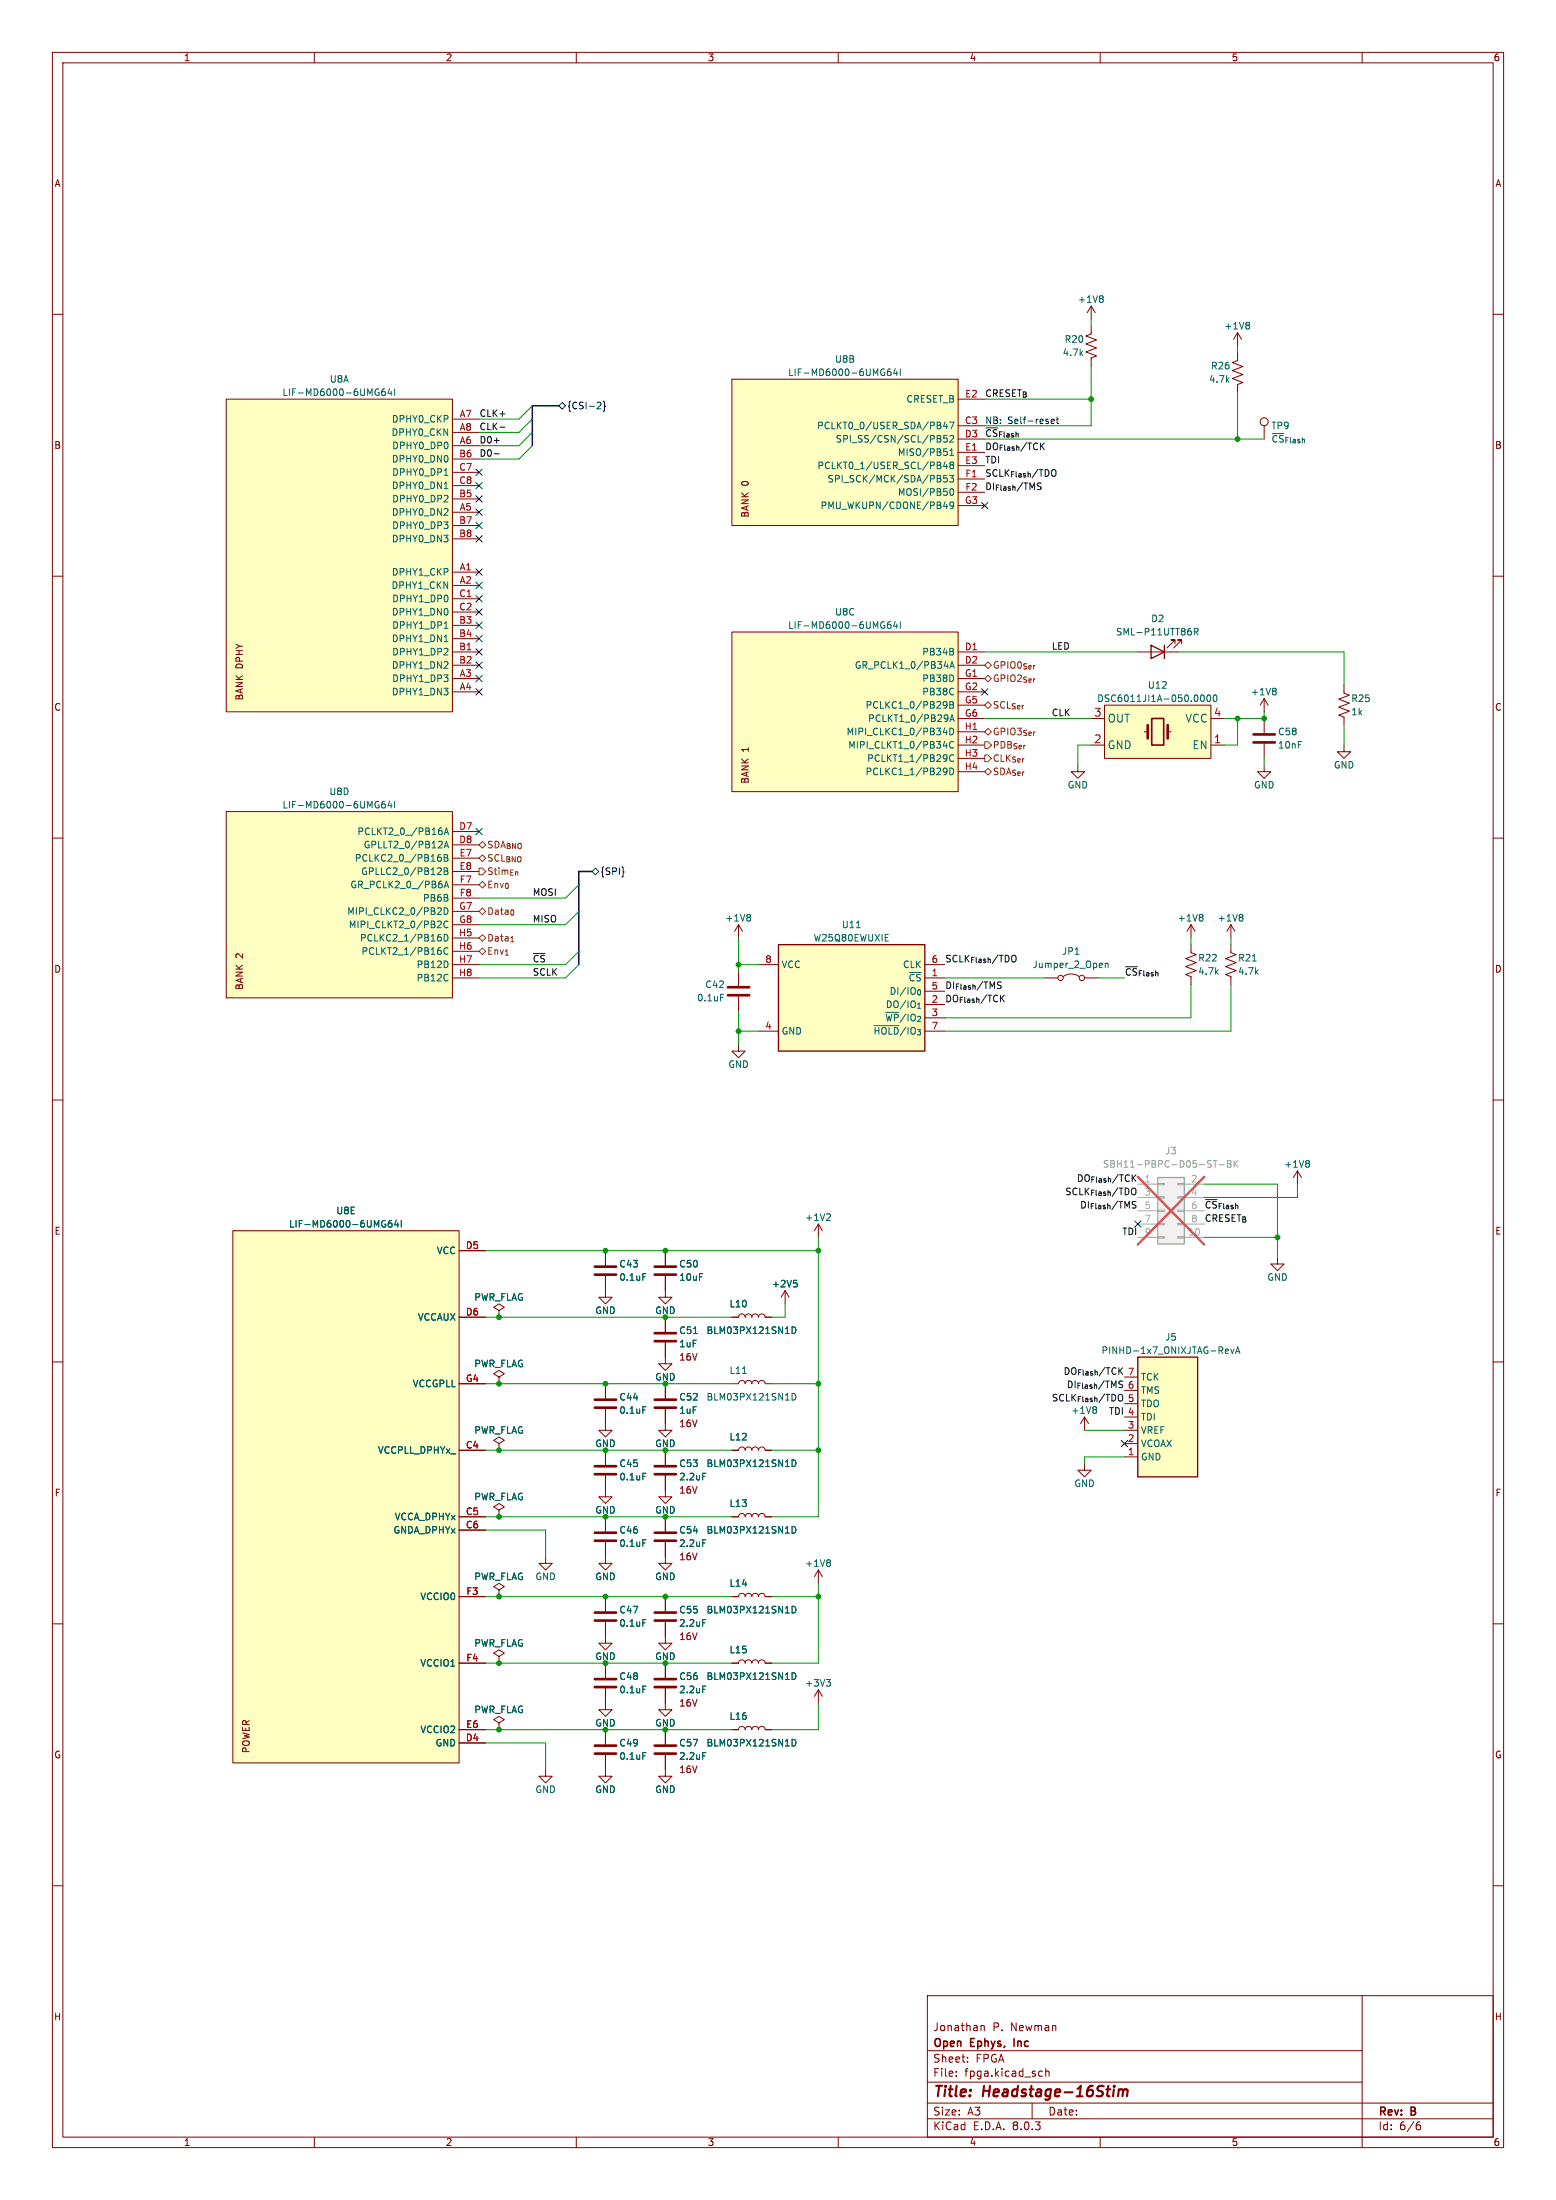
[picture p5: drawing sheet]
<svg xmlns="http://www.w3.org/2000/svg" width="297mm" height="420mm" viewBox="0 0 297 420" stroke-linecap="round" stroke-linejoin="round" font-family="sans-serif">
<g fill="none" stroke="#840000" stroke-width=".19">
<path d="M10 10h277v400h-277zM12 12h273v396h-273zM60 10v2M110 10v2M160 10v2M210 10v2M260 10v2M10 60h2M285 60h2M10 110h2M285 110h2M217.2 124.5h7.6"/>
<path d="M224.3 122.9v-.7h-.8h.8l-1.5 1.5M225.6 122.9v-.7h-.8h.8l-1.6 1.5M10 160h2M285 160h2M141 176.5l.7 1.3M141 176.5v2.6M141 176.5l-.8 1.3M141 199.4v1.3h1.2l-1.2 1.2-1.3-1.2h1.3M141 185.4v2.8M141 190.2v2.8M199.4 186.7h2.5M202.9 186.4a2.54 2.54 0 0 1 3.1 0"/>
<path d="M207 186.7h2.5M10 210h2M285 210h2M10 260h2M243.8 240v1.3h1.3l-1.3 1.3-1.2-1.3h1.2M285 260h2M115.6 269v4.1h-1.3l1.3 1.2 1.2-1.2h-1.2M115.6 264.2v2.8M115.6 276.9v2.8M127 271.8v1.3h-1.3l1.3 1.2 1.3-1.2h-1.3M115.6 281.7v2.8M127 294.4v4.1h-1.3l1.3 1.2 1.3-1.2h-1.3"/>
<path d="M127 289.6v2.8M139.7 289.6h1.3a.64 .64 0 0 1 .6-.7 .64 .64 0 0 1 .6 .7 .64 .64 0 0 1 .7-.7 .64 .64 0 0 1 .6 .7 .64 .64 0 0 1 .6-.7 .64 .64 0 0 1 .7 .7 .64 .64 0 0 1 .6-.7 .64 .64 0 0 1 .6 .7h1.3M156.2 299.7l-.8 1.3M156.2 299.7v2.6M156.2 299.7l.8 1.3M10 310h2M115.6 309.6v4.1h-1.3l1.3 1.3 1.2-1.3h-1.2M115.6 304.8v2.8M115.6 317.5v2.8M127 309.6v4.1h-1.3l1.3 1.3 1.3-1.3h-1.3M127 304.8v2.8M139.7 304.8h1.3a.64 .64 0 0 1 .6-.6 .64 .64 0 0 1 .6 .6 .64 .64 0 0 1 .7-.6 .64 .64 0 0 1 .6 .6 .64 .64 0 0 1 .6-.6 .64 .64 0 0 1 .7 .6 .64 .64 0 0 1 .6-.6 .64 .64 0 0 1 .6 .6h1.3"/>
<path d="M139.7 317.5h1.3a.64 .64 0 0 1 .6-.6 .64 .64 0 0 1 .6 .6 .64 .64 0 0 1 .7-.6 .64 .64 0 0 1 .6 .6 .64 .64 0 0 1 .6-.6 .64 .64 0 0 1 .7 .6 .64 .64 0 0 1 .6-.6 .64 .64 0 0 1 .6 .6h1.3M285 310h2M95.2 328.9l1.1-.6-1.1-.6-1 .6 1 .6v1.3M95.2 330.2h.1M104.1 337.8v1.3h-1.2l1.2 1.3 1.3-1.3h-1.3M115.6 322.3v4.1h-1.3l1.3 1.3 1.2-1.3h-1.2M115.6 335v4.1h-1.3l1.3 1.3 1.2-1.3h-1.2M115.6 330.2v2.8M127 337.8v1.3h-1.3l1.3 1.3 1.3-1.3h-1.3M139.7 330.2h1.3a.64 .64 0 0 1 .6-.6 .64 .64 0 0 1 .6 .6 .64 .64 0 0 1 .7-.6 .64 .64 0 0 1 .6 .6 .64 .64 0 0 1 .6-.6 .64 .64 0 0 1 .7 .6 .64 .64 0 0 1 .6-.6 .64 .64 0 0 1 .6 .6h1.3M156.2 322.6v2.5M156.2 322.6l-.8 1.3"/>
<path d="M156.2 322.6l.8 1.3M10 360h2M285 360h2M177 397.5h83M177 391.5h83M177 381h108v27h-108zM182.5 396.2v.2M182.5 395.4v.2M184.7 393.5v.2M184.7 392.7v.2M187.2 386.7v1M187.2 386.8l.3-.1h.3l.1 1"/>
<path d="M198.5 395.4h.5M199 396.3l-.5 .1M199.6 395.5l.2-.1h.4v1M199.6 394.9v1.5M260 381v29M60 408v2M110 408v2M160 408v2M177 404.5h108M177 401.5h108M197 401.5v3M210 408v2"/>
<path d="M270.6 405.6h.3l.3 .3-.1 .5-.5 .2M271 405.1h-.4"/>
<circle cx="202.4" cy="186.7" r=".51"/>
<circle cx="206.5" cy="186.7" r=".51"/>
</g>
<path d="M213.5 399.1a.49 .49 0 0 1 .9 0M213.6 398.9l-.2 1.3M214.4 399.1a.5 .5 0 0 1 .8-.1l-.1 1.2M214.4 399.1l-.1 1.1" fill="none" stroke="#840000" stroke-width=".4"/>
<path d="M193.6 389.2v1.5" fill="none" stroke="#840000" stroke-width=".3"/>
<g fill="none" stroke="#006464" stroke-width=".19">
<path d="M228 120.6h.6l.1-.2-.1-.3-.6-.1v1.2M228.3 120.6l.4 .6M143 174.6l.3 .2-.3 .3 .3 .3v.2l-.3 .2M137.5 189.8h.6M211 183.9v.8M211 184l.2-.1h.3v.8M122.7 268.5h.6M122.7 281.2h.6M134.1 293.9h.6M151.2 291.4a.64 .64 0 0 1 .7 .6 .64 .64 0 0 1-.7 .7zM158.3 297.8l.2 .2-.2 .3 .2 .2v.3l-.2 .2M122.7 309.2h.6"/>
<path d="M134.1 309.2h.6M151.2 306.6a.64 .64 0 0 1 .7 .7 .64 .64 0 0 1-.7 .6zM151.2 319.3a.64 .64 0 0 1 .7 .7 .64 .64 0 0 1-.7 .6zM122.7 321.9h.6M122.7 334.6h.6M151.2 332a.64 .64 0 0 1 .7 .7 .64 .64 0 0 1-.7 .6zM157.7 320.6h.8l-.4 .5M158.3 321.1l.2 .2v.3l-.2 .3"/>
</g>
<g fill="none" stroke="#840000" stroke-width=".51">
<path d="M138.9 190h4.1M138.9 188.5h4.1M113.5 268.7h4.1M113.5 267.2h4.1M113.5 279.9h4.1M113.5 281.4h4.1M125 294.1h4M125 292.6h4M113.5 309.4h4.1M113.5 307.8h4.1M125 309.4h4M125 307.8h4"/>
<path d="M113.5 322.1h4.1M113.5 320.5h4.1M113.5 334.8h4.1M113.5 333.2h4.1"/>
</g>
<path d="M219.7 123.2l2.5 1.3-2.5 1.2zM222.2 123.2v2.5" fill="none" stroke="#840000" stroke-width=".25"/>
<path d="M148.6 180.3h27.9v20.4h-27.9z" fill="#ffffc2"/>
<path d="M148.6 180.3h27.9v20.4h-27.9z" fill="none" stroke="#840000" stroke-width=".25"/>
<g fill="none" stroke="#840000" stroke-width=".19">
<path d="M144.8 196.9h3.8M144.8 184.2h3.8M176.5 186.7h3.8M176.5 191.8h3.8M176.5 194.3h3.8M176.5 196.9h3.8M176.5 189.2h3.8M176.5 184.2h3.8M127 276.9v2.8M115.6 297.2v1.3h-1.3l1.3 1.2 1.2-1.2h-1.2M127 281.7v2.8M127 317.5v2.8"/>
<path d="M127 322.3v4.1h-1.3l1.3 1.3 1.3-1.3h-1.3M127 330.2v2.8M127 335v2.8"/>
</g>
<path d="M163.5 177.1h.7M166.9 195.8h4.7M134.1 281.2h.6M134.1 321.9h.6M134.1 334.6h.6" fill="none" stroke="#006464" stroke-width=".19"/>
<path d="M125 279.9h4M125 281.4h4M125 322.1h4M125 320.5h4M125 334.8h4M125 333.2h4" fill="none" stroke="#840000" stroke-width=".51"/>
<path d="M139.7 120.7h43.2v30.4h-43.2z" fill="#ffffc2"/>
<g fill="none" stroke="#840000" stroke-width=".19">
<path d="M139.7 120.7h43.2v30.4h-43.2zM182.9 124.5h5.1M182.9 127h5.1M182.9 129.5h5.1M182.9 132.1h5.1M182.9 134.6h5.1M182.9 137.2h5.1M182.9 139.7h5.1M182.9 142.2h5.1M182.9 144.8h5.1M182.9 147.3h5.1M247.6 223.5l.8 1.3"/>
<path d="M247.6 223.5v2.6M247.6 223.5l-.7 1.3M104.1 297.2v1.3h-1.2l1.2 1.2 1.3-1.2h-1.3"/>
</g>
<g fill="none" stroke="#006464" stroke-width=".19">
<path d="M168.6 119.4h.3v.4l-.3 .2M168.7 118.7l.1 .1M170 118.7l-.4 .1a.85 .85 0 0 0 0 1.2l.4-.2 .1-.4-.3-.2h-.3l-.1 .2M170.9 118.6l-.3 .9h.8M171.2 119.1v.9M171.8 118.7v1.3M180 139.9h.8M180.2 127.2h.8M180.3 133.9h.2l.3 .3a.84 .84 0 0 1-.4 1M180.6 139.4v.9M180.8 134.5l-.3 .2h-.2M180.8 136.5l.1 .7-.1 .4"/>
<path d="M180.9 137l-.1 .2M181.3 133.9h.4l.3 .3-.3 .3 .3 .2v.3l-.2 .2h-.5zM181.3 139a.64 .64 0 0 1 .7 .6 .64 .64 0 0 1-.7 .7zM181.3 127.6l.4-1.3 .5 1.3M181.3 134.5h.4M181.3 137.7l.4-1.2 .5 1.2M181.4 127.2h.6M181.4 137.4h.6M182 124.5v.4M180 142.4h.8M180.5 146.6l.3 .3-.2 .9M180.6 142v.8"/>
<path d="M180.7 144.2v.9M180.8 144.6l-.1 .2M180.8 147.2l-.3 .2M181.3 146.6a.64 .64 0 0 1 .7 .7 .64 .64 0 0 1-.7 .6zM182 141.7a.6 .6 0 0 0-.8 .4 .6 .6 0 0 0 .6 .7l.2-.1M182 144.2a.6 .6 0 0 0-.8 .4 .6 .6 0 0 0 .6 .8l.2-.2M249.7 221.6l.2 .2-.2 .3 .2 .2v.3l-.2 .2"/>
</g>
<path d="M43.2 76.2h43.2v59.7h-43.2z" fill="#ffffc2"/>
<g fill="none" stroke="#840000" stroke-width=".19">
<path d="M43.2 76.2h43.2v59.7h-43.2zM86.4 97.8h5M86.4 85.1h5M86.4 80h5M86.4 82.6h5M86.4 95.3h5M86.4 87.6h5M86.4 90.2h5M86.4 92.7h5M86.4 109.2h5M86.4 111.8h5M86.4 119.4h5"/>
<path d="M86.4 100.3h5M86.4 102.9h5M86.4 114.3h5M86.4 116.8h5M86.4 129.5h5M86.4 132.1h5M86.4 124.5h5M86.4 127h5M86.4 121.9h5M241.3 133.4l-.8 1.2M241.3 133.4v2.5M241.3 137.2v2.8"/>
<path d="M241.3 133.4l.8 1.2M256.5 130.8v1.5l1.1 .4-2.1 .8 2.1 .7-2.1 .8 2.1 .8-2.1 .7 1 .4v1.5M241.3 142v2.8M256.5 142.2v1.3h1.3l-1.3 1.3-1.2-1.3h1.2M127 256.3v4.1h-1.3l1.3 1.2 1.3-1.2h-1.3M127 251.5v2.8"/>
</g>
<path d="M72.1 75h.3v.4l-.3 .1M72.2 74.2l.1 .1M73.4 74.2l-.3 .1a.85 .85 0 0 0 0 1.2l.4-.1 .1-.4-.3-.3-.3 .1-.2 .2M74.4 74.2l-.3 .9h.7M74.7 74.7v.8M75.3 74.2v1.3M84.8 90.7h.7M84.8 93.3h.7M84.8 120h.7M84.8 122.5h.7M243.4 131.4l.2 .2-.2 .3 .1 .2 .1 .3-.2 .3M132.4 254.6h.7" fill="none" stroke="#006464" stroke-width=".19"/>
<path d="M239.3 141.7h4M239.3 140.2h4M125 256h4M125 254.5h4" fill="none" stroke="#840000" stroke-width=".51"/>
<path d="M221 224.8h5.1v12.7h-5.1z" fill="#f0f0f0"/>
<g fill="none" stroke="#a1a1a1" stroke-width=".19">
<path d="M217.2 226.1h3.8M217.2 236.2h3.8M217.2 228.6h3.8M217.2 231.1h3.8M217.2 233.7h3.8M221 236.1h1.2v.2h-1.2zM221 233.6h1.2v.2h-1.2zM221 231h1.2v.3h-1.2zM221 228.5h1.2v.2h-1.2zM221 225.9h1.2v.3h-1.2zM224.8 236.1h1.3v.2h-1.3zM224.8 233.6h1.3v.2h-1.3z"/>
<path d="M224.8 231h1.3v.3h-1.3zM224.8 228.5h1.3v.2h-1.3zM224.8 225.9h1.3v.3h-1.3zM226.1 226.1h3.8M226.1 236.2h3.8M226.1 228.6h3.8M226.1 231.1h3.8M226.1 233.7h3.8"/>
</g>
<path d="M221 224.8h5.1v12.7h-5.1z" fill="none" stroke="#a1a1a1" stroke-width=".25"/>
<path d="M231.6 221.6h.7M231.9 221.6v1.2M232.7 222.3h1M234.3 221.6h.4l.2 .2-.2 .4 .2 .1 .1 .3-.2 .2h-.5zM234.3 222.2h.4M235.6 221.6v1.2M235.7 222.1l.6 .7M236.3 221.6l-.7 .7" fill="none" stroke="#989898" stroke-width=".19"/>
<path d="M217.2 224.7l12.7 12.9M229.9 224.7l-12.7 12.9" fill="none" stroke="#e65255" stroke-width=".46"/>
<path d="M205.7 146.1v1.2h-1.2l1.2 1.3 1.3-1.3h-1.3" fill="none" stroke="#840000" stroke-width=".19"/>
<path d="M210.8 134.6h20.3v10.2h-20.3z" fill="#ffffc2"/>
<path d="M208.3 137.2h2.5M210.8 134.6h20.3v10.2h-20.3zM218.4 139.7h.7M222.9 139.7h.6M231.1 137.2h2.6M208.3 142.2h2.5M231.1 142.2h2.6" fill="none" stroke="#840000" stroke-width=".19"/>
<path d="M219.8 137.2h2.3v5h-2.3z" fill="none" stroke="#840000" stroke-width=".3"/>
<path d="M219.1 138.4v2.6M222.9 138.4v2.6" fill="none" stroke="#840000" stroke-width=".51"/>
<path d="M229.3 132.7h.1a.68 .68 0 0 1 .5 .6 .68 .68 0 0 1-.5 .6 .84 .84 0 0 1-.1-1.2zM230.5 132.7h.2a.68 .68 0 0 1 .4 .6 .68 .68 0 0 1-.4 .6 .84 .84 0 0 1-.2-1.2zM231.7 132.7h.2a.68 .68 0 0 1 .4 .6 .68 .68 0 0 1-.4 .6 .84 .84 0 0 1-.2-1.2z" fill="none" stroke="#006464" stroke-width=".19"/>
<path d="M43.2 154.9h43.2v35.6h-43.2z" fill="#ffffc2"/>
<g fill="none" stroke="#840000" stroke-width=".19">
<path d="M43.2 154.9h43.2v35.6h-43.2zM86.4 158.8h5M86.4 161.3h5M86.4 163.8h5M86.4 166.4h5M86.4 168.9h5M86.4 171.5h5M86.4 174h5M86.4 176.5h5M86.4 179.1h5M86.4 181.6h5M86.4 184.2h5"/>
<path d="M86.4 186.7h5M156.2 233.7l-.8 1.3M156.2 233.7v2.5M156.2 233.7l.8 1.3M207 279.4v1.3h1.3l-1.3 1.2-1.3-1.2h1.3M207 270.5l.8 1.3M207 270.5v2.6M207 270.5l-.8 1.3"/>
</g>
<g fill="none" stroke="#006464" stroke-width=".19">
<path d="M72.1 153.7h.3v.4l-.3 .1M72.2 153h.1M73.4 153h-.3a.85 .85 0 0 0 0 1.2l.4-.1 .1-.4-.3-.2h-.3l-.2 .2M74.4 152.9l-.3 .9h.7M74.7 153.4v.8M75.3 153v1.2M84.3 158.6l.1 .2-.1 .5M84.8 159.3l.4-1.2 .4 1.2M84.9 159h.6M83.5 177.1h.7M83.9 163.1h.2M83.9 178.4h.2"/>
<path d="M84 163.6l.2 .3v.3l-.2 .2M84 173.3l.2 .2v.3l-.7 .8h.7M84 178.9l.2 .2v.3l-.2 .2M84.1 165.7l.1 .2v.3l-.7 .7h.7M84.2 176v.4M84.8 161.9l.4-1.3 .4 1.3M84.8 163.1h.4l.2 .3-.2 .3 .2 .2 .1 .3-.2 .2h-.5zM84.8 165.7h.4l.2 .2-.2 .4 .2 .1 .1 .3-.2 .2h-.5zM84.8 173.3a.64 .64 0 0 1 .7 .6 .64 .64 0 0 1-.7 .7zM84.8 178.4a.64 .64 0 0 1 .7 .6 .64 .64 0 0 1-.7 .6zM84.8 163.7h.4M84.8 166.3h.4"/>
<path d="M84.8 169.5l.4-1.3 .4 1.3M84.9 161.5h.6M84.9 169.1h.6M85.5 176a.6 .6 0 0 0-.8 .4 .6 .6 0 0 0 .6 .7l.2-.1M84.2 181.5v.6M85.5 181a.6 .6 0 0 0-.8 .5 .6 .6 0 0 0 .6 .7l.2-.1M158.3 231.7l.2 .3-.1 .3-.7 .7h.8M209.1 268.5l.2 .3-.2 .3 .2 .2v.3l-.2 .2"/>
</g>
<path d="M217.2 259.1h11.4v22.8h-11.4z" fill="#ffffc2"/>
<path d="M217.2 259.1h11.4v22.8h-11.4z" fill="none" stroke="#840000" stroke-width=".25"/>
<g fill="none" stroke="#840000" stroke-width=".19">
<path d="M208.3 58.4v2.6M208.3 58.4l-.8 1.3M208.3 58.4l.7 1.3M208.3 62.2v1.6l-1 .3 2 .8-2 .8 2 .7-2 .8 2 .7-1 .4v1.6M236.2 67.3v1.5l-1 .4 2 .8-2 .7 2 .8-2 .8 2 .7-1 .4v1.5M236.2 63.5l-.7 1.3M236.2 63.5v2.5M236.2 63.5l.8 1.3M241.3 81.3v2.5M241.3 146.1v1.2h-1.3l1.3 1.3 1.3-1.3h-1.3M127 238.8v2.8M127 243.6v4.1h-1.3l1.3 1.2 1.3-1.2h-1.3"/>
<path d="M139.7 251.5h1.3a.64 .64 0 0 1 .6-.7 .64 .64 0 0 1 .6 .7 .64 .64 0 0 1 .7-.7 .64 .64 0 0 1 .6 .7 .64 .64 0 0 1 .6-.7 .64 .64 0 0 1 .7 .7 .64 .64 0 0 1 .6-.7 .64 .64 0 0 1 .6 .7h1.3M149.9 246.4l-.8 1.3M149.9 246.4v2.5M149.9 246.4l.7 1.3M139.7 264.2h1.3a.64 .64 0 0 1 .6-.7 .64 .64 0 0 1 .6 .7 .64 .64 0 0 1 .7-.7 .64 .64 0 0 1 .6 .7 .64 .64 0 0 1 .6-.7 .64 .64 0 0 1 .7 .7 .64 .64 0 0 1 .6-.7 .64 .64 0 0 1 .6 .7h1.3M139.7 276.9h1.3a.64 .64 0 0 1 .6-.7 .64 .64 0 0 1 .6 .7 .64 .64 0 0 1 .7-.7 .64 .64 0 0 1 .6 .7 .64 .64 0 0 1 .6-.7 .64 .64 0 0 1 .7 .7 .64 .64 0 0 1 .6-.7 .64 .64 0 0 1 .6 .7h1.3M214.6 278.1h2.6M214.6 275.6h2.6M214.6 273.1h2.6M214.6 270.5h2.6M214.6 268h2.6M214.6 265.4h2.6"/>
<path d="M214.6 262.9h2.6"/>
<circle cx="241.3" cy="80.5" r=".76"/>
</g>
<g fill="none" stroke="#006464" stroke-width=".19">
<path d="M210.3 56.5l.3 .2-.3 .3 .2 .1 .1 .4-.3 .2M238.3 61.5l.2 .3-.2 .3 .2 .1v.4l-.2 .2M151.2 253.3a.64 .64 0 0 1 .7 .6 .64 .64 0 0 1-.7 .7zM151.5 244.4h.6M151.9 244.9l.3 .2v.3l-.3 .3M234.3 257.5l.2 .3-.6 .2M234.4 258.3l-.1 .1M234.9 257.5l.3 .9 .3-.9M235.8 258.4l.5-1.3 .4 1.3M235.9 258h.7M141.7 262.2h.8M151.2 266a.64 .64 0 0 1 .7 .6 .64 .64 0 0 1-.7 .7z"/>
<path d="M151.2 278.7a.64 .64 0 0 1 .7 .6 .64 .64 0 0 1-.7 .7z"/>
</g>
<path d="M125 243.3h4M125 241.8h4" fill="none" stroke="#840000" stroke-width=".51"/>
<path d="M139.7 72.4h43.2v27.9h-43.2z" fill="#ffffc2"/>
<g fill="none" stroke="#840000" stroke-width=".19">
<path d="M139.7 72.4h43.2v27.9h-43.2zM182.9 76.2h5.1M182.9 81.3h5.1M182.9 83.8h5.1M182.9 86.4h5.1M182.9 88.9h5.1M182.9 91.4h5.1M182.9 94h5.1M182.9 96.5h5.1M227.3 176.5v2.6M227.3 176.5l.8 1.3M227.3 176.5l-.7 1.3"/>
<path d="M234.9 176.5l.8 1.3M234.9 176.5v2.6M234.9 176.5l-.7 1.3M227.3 180.3v1.6l1 .3-2 .8 2 .8-2 .7 2 .8-2 .8 1 .3v1.6M234.9 180.3v1.6l1.1 .3-2.1 .8 2.1 .8-2.1 .7 2.1 .8-2.1 .8 1 .3v1.6M115.6 238.8v2.8M95.2 250.2l1.1-.6-1.1-.7-1 .7 1 .6v1.3M95.2 251.5h.1M115.6 243.6v4.1h-1.3l1.3 1.2 1.2-1.2h-1.2M95.2 262.9l1.1-.6-1.1-.7-1 .7 1 .6v1.3M95.2 264.2h.1M95.2 275.6l1.1-.6-1.1-.7-1 .7 1 .6v1.3"/>
<path d="M95.2 276.9h.1M127 264.2v2.8M127 269v2.8M95.2 288.3l1.1-.6-1.1-.7-1 .7 1 .6v1.3M95.2 289.6h.1M115.6 284.5v1.3h-1.3l1.3 1.2 1.2-1.2h-1.2M115.6 289.6v2.8M115.6 294.4v2.8M95.2 316.2l1.1-.6-1.1-.6-1 .6 1 .6v1.3M95.2 317.5h.1"/>
</g>
<g fill="none" stroke="#006464" stroke-width=".19">
<path d="M168.6 71.2h.3v.4l-.3 .1M168.7 70.4l.1 .1M170 70.4l-.4 .1a.85 .85 0 0 0 0 1.2l.4-.1 .1-.4-.3-.3-.3 .1-.1 .2M170.9 70.4l-.3 .9h.8M171.2 70.9v.8M171.8 70.4v1.3M178.9 83.1l.6 .2 .1 .2-.3 .2M178.9 90.7l.6 .2 .1 .2-.3 .3M178.9 83.7h.4M178.9 91.4h.4M179.3 83.7l.3 .3v.3l-.7 .1M179.3 91.4l.3 .2v.3l-.7 .1"/>
<path d="M180.4 80.5l-.3 .9h.8M180.4 88.1l-.3 1h.8M180.4 95.8l-.3 .9h.8M180.7 81v.9M180.7 88.6v.9M180.7 96.3v.8M180.8 83.1h-.6l-.1 .6 .2-.1 .4 .1 .1 .2v.4l-.2 .1-.5-.1M180.8 90.7h-.6l-.1 .7 .2-.2 .4 .1 .1 .2v.4l-.2 .1-.5-.1M181.2 80.6h.9l-.6 1.3M181.2 90.7h.8l-.4 .5 .4 .2v.5l-.2 .1-.6-.1M181.3 83.3l.5-.2 .2 .4-.8 .9h.8M181.3 86.9h.7"/>
<path d="M181.3 86l.4-.3v1.2M181.5 93.4l.1-.1a.68 .68 0 0 1 .4 .6 .68 .68 0 0 1-.4 .7 .84 .84 0 0 1-.1-1.2zM181.5 88.8l-.2-.3 .2-.3h.3l.2 .3-.2 .3M181.5 88.8l-.2 .2 .1 .4 .1 .1h.3l.2-.3v-.3l-.2-.1M181.5 88.8h.3M182 96.4l-.2 .2h-.3l-.2-.2v-.3l.2-.3h.3l.2 .3a.84 .84 0 0 1-.3 1h-.3M229.4 174.6l.2 .2-.2 .3 .2 .3v.2l-.2 .2M237 174.6l.2 .2-.2 .3 .2 .3v.2l-.2 .2M239.1 183.5h.7M122.7 243.1h.6M122.7 293.9h.6"/>
</g>
<path d="M113.5 243.3h4.1M113.5 241.8h4.1M125 268.7h4M125 267.2h4M113.5 294.1h4.1M113.5 292.6h4.1" fill="none" stroke="#840000" stroke-width=".51"/>
<path d="M44.4 235h43.2v101.6h-43.2z" fill="#ffffc2"/>
<g fill="none" stroke="#840000" stroke-width=".19">
<path d="M44.4 235h43.2v101.6h-43.2zM87.6 238.8h5.1M115.6 238.8v2.8M127 238.8v2.8M87.6 251.5h5.1M95.2 251.5h.1M115.6 243.6v2.8M127 243.6v2.8M127 251.5v2.8M127 256.3v2.8M139.7 251.5h1.3M146 251.5h1.3"/>
<path d="M87.6 276.9h5.1M87.6 264.2h5.1M95.2 276.9h.1M95.2 264.2h.1M115.6 264.2v2.8M115.6 269v2.8M115.6 276.9v2.8M127 264.2v2.8M127 269v2.8M127 276.9v2.8M139.7 276.9h1.3M146 276.9h1.3"/>
<path d="M87.6 289.6h5.1M87.6 292.1h5.1M95.2 289.6h.1M115.6 281.7v2.8M115.6 289.6v2.8M115.6 294.4v2.8M127 281.7v4.1h-1.3l1.3 1.2 1.3-1.2h-1.3M127 289.6v2.8M127 294.4v2.8M139.7 289.6h1.3M146 289.6h1.3M87.6 304.8h5.1"/>
<path d="M87.6 317.5h5.1M95.2 303.5l1.1-.6-1.1-.6-1 .6 1 .6v1.3M95.2 304.8h.1M95.2 317.5h.1M115.6 304.8v2.8M115.6 309.6v2.8M115.6 317.5v2.8M127 304.8v2.8M127 309.6v2.8M127 317.5v2.8M139.7 304.8h1.3M139.7 317.5h1.3"/>
<path d="M146 304.8h1.3M146 317.5h1.3M87.6 332.7h5.1M87.6 330.2h5.1M95.2 330.2h.1M115.6 322.3v2.8M115.6 330.2v2.8M115.6 335v2.8M127 322.3v2.8M127 330.2v2.8M127 335v2.8M139.7 330.2h1.3"/>
<path d="M146 330.2h1.3"/>
</g>
<g fill="none" stroke="#006464" stroke-width=".19">
<path d="M73.4 233.7h.2v.4l-.2 .2M73.4 233l.2 .1M74.7 233l-.3 .1a.86 .86 0 0 0 0 1.2l.4-.2v-.4l-.2-.2h-.4l-.1 .2M75.6 232.9l-.3 .9h.8M75.9 233.4v.9M76.6 233v1.3M122.7 243.1h.6M132.4 254.6h.7M151.2 253.3a.64 .64 0 0 1 .7 .6 .64 .64 0 0 1-.7 .7zM151.5 244.4h.6M151.9 244.9l.3 .2v.3l-.3 .3M122.7 268.5h.6"/>
<path d="M151.2 278.7a.64 .64 0 0 1 .7 .6 .64 .64 0 0 1-.7 .7zM122.7 293.9h.6M122.7 281.2h.6M134.1 293.9h.6M134.1 281.2h.6M151.2 291.4a.64 .64 0 0 1 .7 .6 .64 .64 0 0 1-.7 .7zM122.7 309.2h.6M134.1 309.2h.6M151.2 306.6a.64 .64 0 0 1 .7 .7 .64 .64 0 0 1-.7 .6zM151.2 319.3a.64 .64 0 0 1 .7 .7 .64 .64 0 0 1-.7 .6zM122.7 321.9h.6M122.7 334.6h.6"/>
<path d="M134.1 321.9h.6M134.1 334.6h.6M151.2 332a.64 .64 0 0 1 .7 .7 .64 .64 0 0 1-.7 .6z"/>
</g>
<g fill="none" stroke="#725600" stroke-width=".19">
<path d="M188 129.5l.6-.6 .6 .6-.6 .7zM188 139.7l.6-.6 .6 .6-.6 .6zM188 127l.6-.6 .6 .6-.6 .6zM188 134.6l.6-.6 .6 .6-.6 .7zM188 141.6h.6l.6 .6-.6 .7h-.6zM188 144.1h.6l.6 .7-.6 .6h-.6zM188 147.3l.6-.6 .6 .6-.6 .7zM91.4 179.1l.7-.7 .6 .7-.6 .6zM91.4 161.3l.7-.6 .6 .6-.6 .6zM91.4 163.8l.7-.6 .6 .6-.6 .7zM91.4 168.9l.7-.6 .6 .6-.6 .6zM91.4 165.7h.7l.6 .7-.6 .6h-.7z"/>
<path d="M91.4 174l.7-.6 .6 .6-.6 .6zM91.4 181.6l.7-.6 .6 .6-.6 .6z"/>
</g>
<g fill="none" stroke="#000084" stroke-width=".19">
<path d="M107.3 76.8l.6 .7-.6 .6-.6-.6zM114.2 76.8h.4l.1 .3-.8 .9h.8M115.1 76.6l.3 .2v.6l.2 .2-.2 .1v.7l-.3 .1M90.8 97.2l1.2 1.2M90.8 89.6l1.2 1.2M90.8 99.7l1.2 1.2M90.8 92.1l1.2 1.2M90.8 94.6l1.2 1.3M92 97.2l-1.2 1.2M92 89.6l-1.2 1.2M92 99.7l-1.2 1.2M92 92.1l-1.2 1.2"/>
<path d="M92 94.6l-1.2 1.3M187.4 95.9l1.2 1.2M188.6 95.9l-1.2 1.2M90.8 118.8l1.2 1.2M90.8 113.7l1.2 1.2M90.8 102.3l1.2 1.2M90.8 116.2l1.2 1.2M90.8 108.6l1.2 1.2M90.8 111.2l1.2 1.2M92 118.8l-1.2 1.2M92 113.7l-1.2 1.2M92 102.3l-1.2 1.2"/>
<path d="M92 116.2l-1.2 1.2M92 108.6l-1.2 1.2M92 111.2l-1.2 1.2M90.8 128.9l1.2 1.2M90.8 126.4l1.2 1.2M90.8 123.9l1.2 1.2M90.8 121.3l1.2 1.2M90.8 131.5l1.2 1.2M92 128.9l-1.2 1.2M92 126.4l-1.2 1.2M92 123.9l-1.2 1.2M92 121.3l-1.2 1.2"/>
<path d="M92 131.5l-1.2 1.2M187.4 131.5l1.2 1.2M188.6 131.5l-1.2 1.2M90.8 158.1l1.2 1.3M92 158.1l-1.2 1.3M113 166.4l.7-.7 .6 .7-.6 .6zM119 166.4l.1 .1h-.1M216.6 233.1l1.2 1.2M217.8 233.1l-1.2 1.2M214 275l1.2 1.2M215.2 275l-1.2 1.2"/>
</g>
<path d="M94.3 86.6h1M94.3 84.1h1M95.4 81.6h1" fill="none" stroke="#0f0f0f" stroke-width=".19"/>
<path d="M201.8 79.6v1.1l.3 .2M200.6 80.4l.6-.1v-.2l-.4-.1-.2 .2 .1 .6h.5M201.6 80h.5" fill="none" stroke="#0000c2" stroke-width=".19"/>
<path d="M106.7 77.5h-5.1v7.6M113 166.4h-2.5v17.8" fill="none" stroke="#000084" stroke-width=".3"/>
<g fill="none" stroke="#009600" stroke-width=".19">
<path d="M101.6 77.5l-2.5 2.5h-7.7M188 76.2h20.3M208.3 61v1.2M208.3 69.9v11.4h-20.3M236.2 66v1.3M236.2 74.9v8.9M101.6 82.6l-2.5 2.5h-7.7M101.6 85.1l-2.5 2.5h-7.7M101.6 80l-2.5 2.6h-7.7M188 83.8h53.3M188 124.5h29.2M188 137.2h20.3"/>
<path d="M224.8 124.5h31.7v6.3M236.2 137.2v5h-2.5M241.3 135.9v1.3h-7.6M256.5 138.4v3.8M208.3 142.2h-2.6v3.9M241.3 144.8v1.3M110.5 174l-2.6 2.5h-16.5M110.5 168.9l-2.6 2.6h-16.5M141 179.1v6.3M227.3 179.1v1.2M234.9 179.1v1.2M110.5 181.6l-2.6 2.6h-16.5"/>
<path d="M110.5 184.2l-2.6 2.5h-16.5M141 184.2h3.8M141 193v6.4M141 196.9h3.8M180.3 186.7h19.1M209.5 186.7h5.1M227.3 188v6.3h-47M234.9 188v8.9h-54.6M92.7 238.8h63.5M156.2 236.2v53.4h-8.9M229.9 226.1h13.9v13.9M229.9 236.2h13.9"/>
<path d="M247.6 226.1v2.5h-17.7M92.7 251.5h47M149.9 248.9v2.6h-2.6M92.7 264.2h47M92.7 276.9h47M147.3 264.2h8.9M147.3 276.9h8.9M207 273.1h7.6M214.6 278.1h-7.6v1.3M92.7 289.6h47M92.7 292.1h11.4v5.1M92.7 304.8h47"/>
<path d="M92.7 317.5h47M147.3 304.8h8.9M156.2 302.3v15.2h-8.9M92.7 332.7h11.4v5.1M92.7 330.2h47M156.2 325.1v5.1h-8.9"/>
</g>
<g fill="#009600" stroke="#009600" stroke-width=".19">
<circle cx="127" cy="304.8" r=".46"/>
<circle cx="156.2" cy="304.8" r=".46"/>
<circle cx="115.6" cy="330.2" r=".46"/>
<circle cx="127" cy="330.2" r=".46"/>
<circle cx="127" cy="317.5" r=".46"/>
<circle cx="115.6" cy="304.8" r=".46"/>
<circle cx="115.6" cy="264.2" r=".46"/>
<circle cx="115.6" cy="238.8" r=".46"/>
<circle cx="127" cy="251.5" r=".46"/>
<circle cx="127" cy="238.8" r=".46"/>
<circle cx="156.2" cy="238.8" r=".46"/>
<circle cx="156.2" cy="264.2" r=".46"/>
<circle cx="156.2" cy="276.9" r=".46"/>
<circle cx="127" cy="264.2" r=".46"/>
<circle cx="127" cy="276.9" r=".46"/>
<circle cx="115.6" cy="276.9" r=".46"/>
<circle cx="95.2" cy="276.9" r=".46"/>
<circle cx="115.6" cy="289.6" r=".46"/>
<circle cx="95.2" cy="289.6" r=".46"/>
<circle cx="95.2" cy="264.2" r=".46"/>
<circle cx="127" cy="289.6" r=".46"/>
<circle cx="243.8" cy="236.2" r=".46"/>
<circle cx="95.2" cy="317.5" r=".46"/>
<circle cx="115.6" cy="317.5" r=".46"/>
<circle cx="95.2" cy="330.2" r=".46"/>
<circle cx="95.2" cy="251.5" r=".46"/>
<circle cx="95.2" cy="304.8" r=".46"/>
<circle cx="141" cy="184.2" r=".46"/>
<circle cx="141" cy="196.9" r=".46"/>
<circle cx="208.3" cy="76.2" r=".46"/>
<circle cx="236.2" cy="83.8" r=".46"/>
<circle cx="236.2" cy="137.2" r=".46"/>
<circle cx="241.3" cy="137.2" r=".46"/>
</g>
<g font-size="2.8" fill="#840000">
<text x="178" y="400.9">Title:</text>
<text x="187.7" y="400.9">Headstage-16Stim</text>
</g>
<g font-size="2.1" fill="#a90000">
<text x="208.8" y="136.9">3</text>
<text x="231.6" y="136.9">4</text>
<text x="208.8" y="142">2</text>
<text x="231.6" y="142">1</text>
</g>
<g font-size="2.1" fill="#006464">
<text x="211.3" y="143.2">GND</text>
<text x="211.3" y="138.1">OUT</text>
<text x="226.2" y="138.1">VCC</text>
<text x="227.5" y="143.2">EN</text>
</g>
<g font-size="2.1" fill="#840000">
<text x="178" y="388">Jonathan</text>
<text x="189.4" y="388">P.</text>
<text x="193" y="388">Newman</text>
<text x="178" y="394">Sheet:</text>
<text x="178" y="391.2">Open</text>
<text x="185.3" y="391.2">Ephys,</text>
<text x="186.2" y="394">FPGA</text>
<text x="194.2" y="391.2">Inc</text>
<text x="178" y="396.7">File:</text>
<text x="184.1" y="396.7">fpga.kicad_sch</text>
<text x="178" y="406.9">KiCad</text>
<text x="178" y="404.1">Size:</text>
<text x="184.7" y="404.1">A3</text>
<text x="185.7" y="406.9">E.D.A.</text>
<text x="193.3" y="406.9">8.0.3</text>
<text x="200" y="404.1">Date:</text>
<text x="263" y="404.3">Rev:</text>
<text x="263" y="406.9">Id:</text>
<text x="267.1" y="406.9">6/6</text>
<text x="269.4" y="404.3">B</text>
</g>
<g font-size="1.8" fill="#840000">
<text x="35" y="11.9">1</text>
<text x="85" y="11.9">2</text>
<text x="135" y="11.9">3</text>
<text x="185" y="11.9">4</text>
<text x="235" y="11.9">5</text>
<text x="285" y="11.9">6</text>
<text x="10.3" y="35.9">A</text>
<text x="285.3" y="35.9">A</text>
<text x="10.3" y="85.9">B</text>
<text x="285.3" y="85.9">B</text>
<text x="143.1" y="92.8" transform="rotate(-90 143.1 92.8)">0</text>
<text x="143.1" y="98.9" transform="rotate(-90 143.1 98.9)">BANK</text>
<text x="46.6" y="127.7" transform="rotate(-90 46.6 127.7)">DPHY</text>
<text x="10.3" y="135.9">C</text>
<text x="46.6" y="133.8" transform="rotate(-90 46.6 133.8)">BANK</text>
<text x="285.3" y="135.9">C</text>
<text x="143.1" y="143.6" transform="rotate(-90 143.1 143.6)">1</text>
<text x="143.1" y="149.7" transform="rotate(-90 143.1 149.7)">BANK</text>
<text x="10.3" y="185.9">D</text>
<text x="46.6" y="183" transform="rotate(-90 46.6 183)">2</text>
<text x="285.3" y="185.9">D</text>
<text x="46.6" y="189.1" transform="rotate(-90 46.6 189.1)">BANK</text>
<text x="10.3" y="235.9">E</text>
<text x="285.3" y="235.9">E</text>
<text x="10.3" y="285.9">F</text>
<text x="285.3" y="285.9">F</text>
<text x="10.3" y="335.9">G</text>
<text x="47.9" y="334.8" transform="rotate(-90 47.9 334.8)">POWER</text>
<text x="285.3" y="335.9">G</text>
<text x="10.2" y="385.9">H</text>
<text x="285.2" y="385.9">H</text>
<text x="35" y="409.9">1</text>
<text x="85" y="409.9">2</text>
<text x="135" y="409.9">3</text>
<text x="185" y="409.9">4</text>
<text x="235" y="409.9">5</text>
<text x="285" y="409.9">6</text>
</g>
<g font-size="1.8" fill="#006464">
<text x="205.6" y="58">+1V8</text>
<text x="203.1" y="65.6">R20</text>
<text x="233.6" y="63.1">+1V8</text>
<text x="150.3" y="72">LIF-MD6000-6UMG64I</text>
<text x="159.3" y="69.4">U8B</text>
<text x="202.7" y="68.2">4.7k</text>
<text x="231" y="70.7">R26</text>
<text x="53.8" y="75.8">LIF-MD6000-6UMG64I</text>
<text x="62.9" y="73.3">U8A</text>
<text x="172.9" y="77.1">CRESET_B</text>
<text x="230.7" y="73.3">4.7k</text>
<text x="74.6" y="83.4">DPHY0_CKN</text>
<text x="74.7" y="80.9">DPHY0_CKP</text>
<text x="155.9" y="82.1">PCLKT0_0/USER_SDA/PB47</text>
<text x="242.6" y="82.1">TP9</text>
<text x="74.7" y="88.5">DPHY0_DN0</text>
<text x="74.8" y="86">DPHY0_DP0</text>
<text x="155.9" y="89.8">PCLKT0_1/USER_SCL/PB48</text>
<text x="159.4" y="84.7">SPI_SS/CSN/SCL/PB52</text>
<text x="171.3" y="87.2">MISO/PB51</text>
<text x="242.6" y="84.7">~{CS}_{Flash}</text>
<text x="74.7" y="93.6">DPHY0_DN1</text>
<text x="74.8" y="91">DPHY0_DP1</text>
<text x="157.9" y="92.3">SPI_SCK/MCK/SDA/PB53</text>
<text x="171.3" y="94.8">MOSI/PB50</text>
<text x="74.7" y="98.7">DPHY0_DN2</text>
<text x="74.8" y="96.1">DPHY0_DP2</text>
<text x="74.8" y="101.2">DPHY0_DP3</text>
<text x="156.5" y="97.4">PMU_WKUPN/CDONE/PB49</text>
<text x="74.7" y="103.7">DPHY0_DN3</text>
<text x="74.6" y="112.6">DPHY1_CKN</text>
<text x="74.7" y="110.1">DPHY1_CKP</text>
<text x="74.7" y="117.7">DPHY1_DN0</text>
<text x="74.8" y="115.2">DPHY1_DP0</text>
<text x="159.3" y="117.7">U8C</text>
<text x="219.6" y="119">D2</text>
<text x="74.7" y="122.8">DPHY1_DN1</text>
<text x="74.8" y="125.3">DPHY1_DP2</text>
<text x="74.8" y="120.2">DPHY1_DP1</text>
<text x="150.3" y="120.2">LIF-MD6000-6UMG64I</text>
<text x="175.9" y="125.3">PB34B</text>
<text x="212.9" y="121.5">SML-P11UTT86R</text>
<text x="74.7" y="127.9">DPHY1_DN2</text>
<text x="74.8" y="130.4">DPHY1_DP3</text>
<text x="163.1" y="127.9">GR_PCLK1_0/PB34A</text>
<text x="175.9" y="130.4">PB38D</text>
<text x="219" y="131.7">U12</text>
<text x="74.7" y="132.9">DPHY1_DN3</text>
<text x="165.1" y="135.5">PCLKC1_0/PB29B</text>
<text x="175.9" y="132.9">PB38C</text>
<text x="209.3" y="134.2">DSC6011JI1A-050.0000</text>
<text x="238.7" y="132.9">+1V8</text>
<text x="257.8" y="134.2">R25</text>
<text x="257.8" y="136.8">1k</text>
<text x="161.5" y="140.6">MIPI_CLKC1_0/PB34D</text>
<text x="161.8" y="143.1">MIPI_CLKT1_0/PB34C</text>
<text x="165.6" y="138">PCLKT1_0/PB29A</text>
<text x="243.8" y="140.6">C58</text>
<text x="243.8" y="143.1">10nF</text>
<text x="165.1" y="148.2">PCLKC1_1/PB29D</text>
<text x="165.4" y="145.6">PCLKT1_1/PB29C</text>
<text x="254.5" y="146.9">GND</text>
<text x="53.8" y="154.5">LIF-MD6000-6UMG64I</text>
<text x="62.8" y="152">U8D</text>
<text x="203.7" y="150.7">GND</text>
<text x="239.3" y="150.7">GND</text>
<text x="68.1" y="159.6">PCLKT2_0_/PB16A</text>
<text x="67.6" y="164.7">PCLKC2_0_/PB16B</text>
<text x="68.8" y="167.2">GPLLC2_0/PB12B</text>
<text x="69.3" y="162.2">GPLLT2_0/PB12A</text>
<text x="66.8" y="169.8">GR_PCLK2_0_/PB6A</text>
<text x="80.6" y="172.3">PB6B</text>
<text x="66.2" y="174.9">MIPI_CLKC2_0/PB2D</text>
<text x="66.5" y="177.4">MIPI_CLKT2_0/PB2C</text>
<text x="68.6" y="179.9">PCLKC2_1/PB16D</text>
<text x="138.3" y="176.1">+1V8</text>
<text x="155.2" y="179.9">W25Q80EWUXIE</text>
<text x="160.6" y="177.4">U11</text>
<text x="224.7" y="176.1">+1V8</text>
<text x="232.3" y="176.1">+1V8</text>
<text x="68.9" y="182.5">PCLKT2_1/PB16C</text>
<text x="79.4" y="185">PB12D</text>
<text x="149.1" y="185">VCC</text>
<text x="172.3" y="185">CLK</text>
<text x="197" y="185">Jumper_2_Open</text>
<text x="202.6" y="182.5">JP1</text>
<text x="228.6" y="183.7">R22</text>
<text x="236.2" y="183.7">R21</text>
<text x="79.4" y="187.6">PB12C</text>
<text x="133" y="191.4">0.1uF</text>
<text x="134.5" y="188.8">C42</text>
<text x="169.7" y="190.1">DI/IO_{0}</text>
<text x="173.3" y="187.6">~{CS}</text>
<text x="228.6" y="186.3">4.7k</text>
<text x="236.2" y="186.3">4.7k</text>
<text x="149.1" y="197.7">GND</text>
<text x="166.6" y="197.7">~{HOLD}/IO_{3}</text>
<text x="168.8" y="195.2">~{WP}/IO_{2}</text>
<text x="168.9" y="192.6">DO/IO_{1}</text>
<text x="138.9" y="204.1">GND</text>
<text x="245" y="223.1">+1V8</text>
<text x="64.1" y="232">U8E</text>
<text x="153.6" y="233.3">+1V2</text>
<text x="55.1" y="234.5">LIF-MD6000-6UMG64I</text>
<text x="83.3" y="239.6">VCC</text>
<text x="118.1" y="242.2">C43</text>
<text x="118.1" y="244.7">0.1uF</text>
<text x="129.5" y="242.2">C50</text>
<text x="129.5" y="244.7">10uF</text>
<text x="147.2" y="246">+2V5</text>
<text x="241.8" y="244.7">GND</text>
<text x="90.4" y="248.5">PWR_FLAG</text>
<text x="113.5" y="251.1">GND</text>
<text x="125" y="251.1">GND</text>
<text x="139.1" y="249.8">L10</text>
<text x="79.7" y="252.3">VCCAUX</text>
<text x="129.5" y="257.4">1uF</text>
<text x="129.5" y="254.9">C51</text>
<text x="134.8" y="254.9">BLM03PX121SN1D</text>
<text x="222.3" y="256.1">J5</text>
<text x="90.4" y="261.2">PWR_FLAG</text>
<text x="125" y="263.8">GND</text>
<text x="139.1" y="262.5">L11</text>
<text x="210.1" y="258.7">PINHD-1x7_ONIXJTAG-RevA</text>
<text x="217.7" y="263.8">TCK</text>
<text x="78.7" y="265">VCCGPLL</text>
<text x="118.1" y="267.6">C44</text>
<text x="129.5" y="267.6">C52</text>
<text x="134.8" y="267.6">BLM03PX121SN1D</text>
<text x="217.7" y="268.8">TDO</text>
<text x="217.7" y="266.3">TMS</text>
<text x="90.4" y="273.9">PWR_FLAG</text>
<text x="118.1" y="270.1">0.1uF</text>
<text x="129.5" y="270.1">1uF</text>
<text x="139.1" y="275.2">L12</text>
<text x="204.4" y="270.1">+1V8</text>
<text x="217.7" y="273.9">VREF</text>
<text x="217.7" y="271.4">TDI</text>
<text x="72" y="277.7">VCCPLL_DPHYx_</text>
<text x="113.5" y="276.5">GND</text>
<text x="118.1" y="280.3">C45</text>
<text x="125" y="276.5">GND</text>
<text x="129.5" y="280.3">C53</text>
<text x="134.8" y="280.3">BLM03PX121SN1D</text>
<text x="217.7" y="279">GND</text>
<text x="217.7" y="276.5">VCOAX</text>
<text x="90.4" y="286.6">PWR_FLAG</text>
<text x="118.1" y="282.8">0.1uF</text>
<text x="129.5" y="282.8">2.2uF</text>
<text x="139.1" y="287.9">L13</text>
<text x="205" y="284.1">GND</text>
<text x="75" y="293">GNDA_DPHYx</text>
<text x="75.2" y="290.4">VCCA_DPHYx</text>
<text x="113.5" y="289.2">GND</text>
<text x="118.1" y="293">C46</text>
<text x="125" y="289.2">GND</text>
<text x="129.5" y="293">C54</text>
<text x="134.8" y="293">BLM03PX121SN1D</text>
<text x="118.1" y="295.5">0.1uF</text>
<text x="129.5" y="295.5">2.2uF</text>
<text x="153.6" y="299.3">+1V8</text>
<text x="80.1" y="305.7">VCCIO0</text>
<text x="90.4" y="301.9">PWR_FLAG</text>
<text x="102.1" y="301.9">GND</text>
<text x="113.5" y="301.9">GND</text>
<text x="125" y="301.9">GND</text>
<text x="139.1" y="303.1">L14</text>
<text x="118.1" y="308.2">C47</text>
<text x="118.1" y="310.7">0.1uF</text>
<text x="129.5" y="308.2">C55</text>
<text x="129.5" y="310.7">2.2uF</text>
<text x="134.8" y="308.2">BLM03PX121SN1D</text>
<text x="90.4" y="314.6">PWR_FLAG</text>
<text x="113.5" y="317.1">GND</text>
<text x="125" y="317.1">GND</text>
<text x="139.1" y="315.8">L15</text>
<text x="80.1" y="318.4">VCCIO1</text>
<text x="118.1" y="320.9">C48</text>
<text x="118.1" y="323.4">0.1uF</text>
<text x="129.5" y="320.9">C56</text>
<text x="129.5" y="323.4">2.2uF</text>
<text x="134.8" y="320.9">BLM03PX121SN1D</text>
<text x="153.6" y="322.2">+3V3</text>
<text x="90.4" y="327.3">PWR_FLAG</text>
<text x="113.5" y="329.8">GND</text>
<text x="125" y="329.8">GND</text>
<text x="139.1" y="328.5">L16</text>
<text x="80.1" y="331.1">VCCIO2</text>
<text x="83" y="333.6">GND</text>
<text x="118.1" y="333.6">C49</text>
<text x="129.5" y="333.6">C57</text>
<text x="134.8" y="333.6">BLM03PX121SN1D</text>
<text x="118.1" y="336.1">0.1uF</text>
<text x="129.5" y="336.1">2.2uF</text>
<text x="102.1" y="342.5">GND</text>
<text x="113.5" y="342.5">GND</text>
<text x="125" y="342.5">GND</text>
</g>
<g font-size="1.8" fill="#a90000">
<text x="184.1" y="75.9">E2</text>
<text x="87.6" y="79.8">A7</text>
<text x="87.6" y="82.3">A8</text>
<text x="184.1" y="81">C3</text>
<text x="184.1" y="83.6">D3</text>
<text x="87.6" y="87.4">B6</text>
<text x="87.6" y="89.9">C7</text>
<text x="87.6" y="84.8">A6</text>
<text x="184.1" y="86.1">E1</text>
<text x="184.1" y="88.6">E3</text>
<text x="87.6" y="95">B5</text>
<text x="87.6" y="92.5">C8</text>
<text x="184.2" y="91.2">F1</text>
<text x="184.2" y="93.7">F2</text>
<text x="87.6" y="100.1">B7</text>
<text x="87.6" y="97.5">A5</text>
<text x="184.1" y="96.3">G3</text>
<text x="87.6" y="102.6">B8</text>
<text x="87.6" y="109">A1</text>
<text x="87.6" y="111.5">A2</text>
<text x="87.6" y="119.1">B3</text>
<text x="87.6" y="114">C1</text>
<text x="87.6" y="116.6">C2</text>
<text x="87.6" y="124.2">B1</text>
<text x="87.6" y="121.7">B4</text>
<text x="184.1" y="124.2">D1</text>
<text x="87.6" y="126.7">B2</text>
<text x="87.6" y="129.3">A3</text>
<text x="87.6" y="131.8">A4</text>
<text x="184.1" y="126.7">D2</text>
<text x="184.1" y="129.3">G1</text>
<text x="184.1" y="131.8">G2</text>
<text x="184.1" y="134.4">G5</text>
<text x="184.1" y="136.9">G6</text>
<text x="184" y="139.4">H1</text>
<text x="184" y="142">H2</text>
<text x="184" y="144.5">H3</text>
<text x="184" y="147.1">H4</text>
<text x="87.6" y="158.5">D7</text>
<text x="87.6" y="161">D8</text>
<text x="87.6" y="163.6">E7</text>
<text x="87.6" y="166.1">E8</text>
<text x="87.6" y="173.7">G7</text>
<text x="87.6" y="168.7">F7</text>
<text x="87.6" y="171.2">F8</text>
<text x="87.5" y="178.8">H5</text>
<text x="87.6" y="176.3">G8</text>
<text x="87.5" y="181.4">H6</text>
<text x="87.5" y="183.9">H7</text>
<text x="146" y="183.9">8</text>
<text x="177.7" y="183.9">6</text>
<text x="87.5" y="186.4">H8</text>
<text x="177.7" y="186.4">1</text>
<text x="177.7" y="191.5">2</text>
<text x="177.7" y="189">5</text>
<text x="146" y="196.6">4</text>
<text x="177.7" y="194.1">3</text>
<text x="177.7" y="196.6">7</text>
<text x="88.8" y="238.5">D5</text>
<text x="88.8" y="251.2">D6</text>
<text x="88.8" y="263.9">G4</text>
<text x="215.2" y="262.6">7</text>
<text x="215.2" y="267.7">5</text>
<text x="215.2" y="265.2">6</text>
<text x="215.2" y="275.3">2</text>
<text x="215.2" y="272.8">3</text>
<text x="88.8" y="276.6">C4</text>
<text x="215.2" y="277.9">1</text>
<text x="88.8" y="289.3">C5</text>
<text x="88.8" y="291.8">C6</text>
<text x="88.9" y="304.5">F3</text>
<text x="88.9" y="317.2">F4</text>
<text x="88.9" y="329.9">E6</text>
<text x="88.8" y="332.5">D4</text>
</g>
<g font-size="1.8" fill="#0f0f0f">
<text x="188" y="75.8">CRESET_{B}</text>
<text x="91.4" y="82.2">CLK-</text>
<text x="91.4" y="79.7">CLK+</text>
<text x="188" y="83.5">~{CS}_{Flash}</text>
<text x="91.4" y="87.3">D0-</text>
<text x="91.4" y="84.7">D0+</text>
<text x="188" y="86">DO_{Flash}/TCK</text>
<text x="188" y="88.5">TDI</text>
<text x="188" y="93.6">DI_{Flash}/TMS</text>
<text x="188" y="91.1">SCLK_{Flash}/TDO</text>
<text x="200.7" y="124.1">LED</text>
<text x="200.7" y="136.8">CLK</text>
<text x="101.6" y="171.1">MOSI</text>
<text x="101.6" y="176.2">MISO</text>
<text x="101.6" y="183.8">~{CS}</text>
<text x="180.3" y="183.8">SCLK_{Flash}/TDO</text>
<text x="101.6" y="186.3">SCLK</text>
<text x="180.3" y="188.9">DI_{Flash}/TMS</text>
<text x="180.3" y="191.4">DO_{Flash}/TCK</text>
<text x="214.6" y="186.3">~{CS}_{Flash}</text>
<text x="205.5" y="225.7">DO_{Flash}/TCK1</text>
<text x="203.2" y="228.3">SCLK_{Flash}/TDO3</text>
<text x="206.1" y="230.8">DI_{Flash}/TMS5</text>
<text x="229.9" y="233.3">CRESET_{B}</text>
<text x="229.9" y="230.8">~{CS}_{Flash}</text>
<text x="214.1" y="235.9">TDI</text>
<text x="202.9" y="262.5">DO_{Flash}/TCK</text>
<text x="200.7" y="267.6">SCLK_{Flash}/TDO</text>
<text x="203.5" y="265.1">DI_{Flash}/TMS</text>
<text x="211.6" y="270.2">TDI 4</text>
</g>
<g font-size="1.8" fill="#000084">
<text x="108.1" y="78.3">{CSI-2}</text>
<text x="114.5" y="167.2">{SPI}</text>
</g>
<g font-size="1.8" fill="#0000c2">
<text x="188" y="81">NB:</text>
<text x="192.3" y="81">Self-reset</text>
</g>
<g font-size="1.8" fill="#725600">
<text x="189.4" y="130.4">GPIO2_{Ser}</text>
<text x="189.4" y="127.9">GPIO0_{Ser}</text>
<text x="189.4" y="135.5">SCL_{Ser}</text>
<text x="189.4" y="140.6">GPIO3_{Ser}</text>
<text x="189.4" y="143.1">PDB_{Ser}</text>
<text x="189.4" y="145.6">CLK_{Ser}</text>
<text x="189.4" y="148.2">SDA_{Ser}</text>
<text x="92.9" y="162.2">SDA_{BNO}</text>
<text x="92.9" y="164.7">SCL_{BNO}</text>
<text x="92.9" y="167.2">Stim_{En}</text>
<text x="92.9" y="169.8">Env_{0}</text>
<text x="92.9" y="179.9">Data_{1}</text>
<text x="92.9" y="174.9">Data_{0}</text>
<text x="92.9" y="182.5">Env_{1}</text>
</g>
<g font-size="1.8" fill="#989898">
<text x="222.3" y="220.6">J3</text>
<text x="210.4" y="223.1">SBH11-PBPC-D05-ST-BK</text>
</g>
<g font-size="1.8" fill="#aaa">
<text x="227.3" y="225.8">2</text>
<text x="218.4" y="233.4">7</text>
<text x="227.3" y="228.3">4</text>
<text x="227.3" y="230.9">6</text>
<text x="227.3" y="233.4">8</text>
<text x="218.4" y="236">9</text>
<text x="226.7" y="236">10</text>
</g>
<g font-size="1.8" fill="#840084">
<text x="129.5" y="259.9">16V</text>
<text x="129.5" y="272.6">16V</text>
<text x="129.5" y="285.3">16V</text>
<text x="129.5" y="298">16V</text>
<text x="129.5" y="313.3">16V</text>
<text x="129.5" y="326">16V</text>
<text x="129.5" y="338.7">16V</text>
</g>
</svg>
